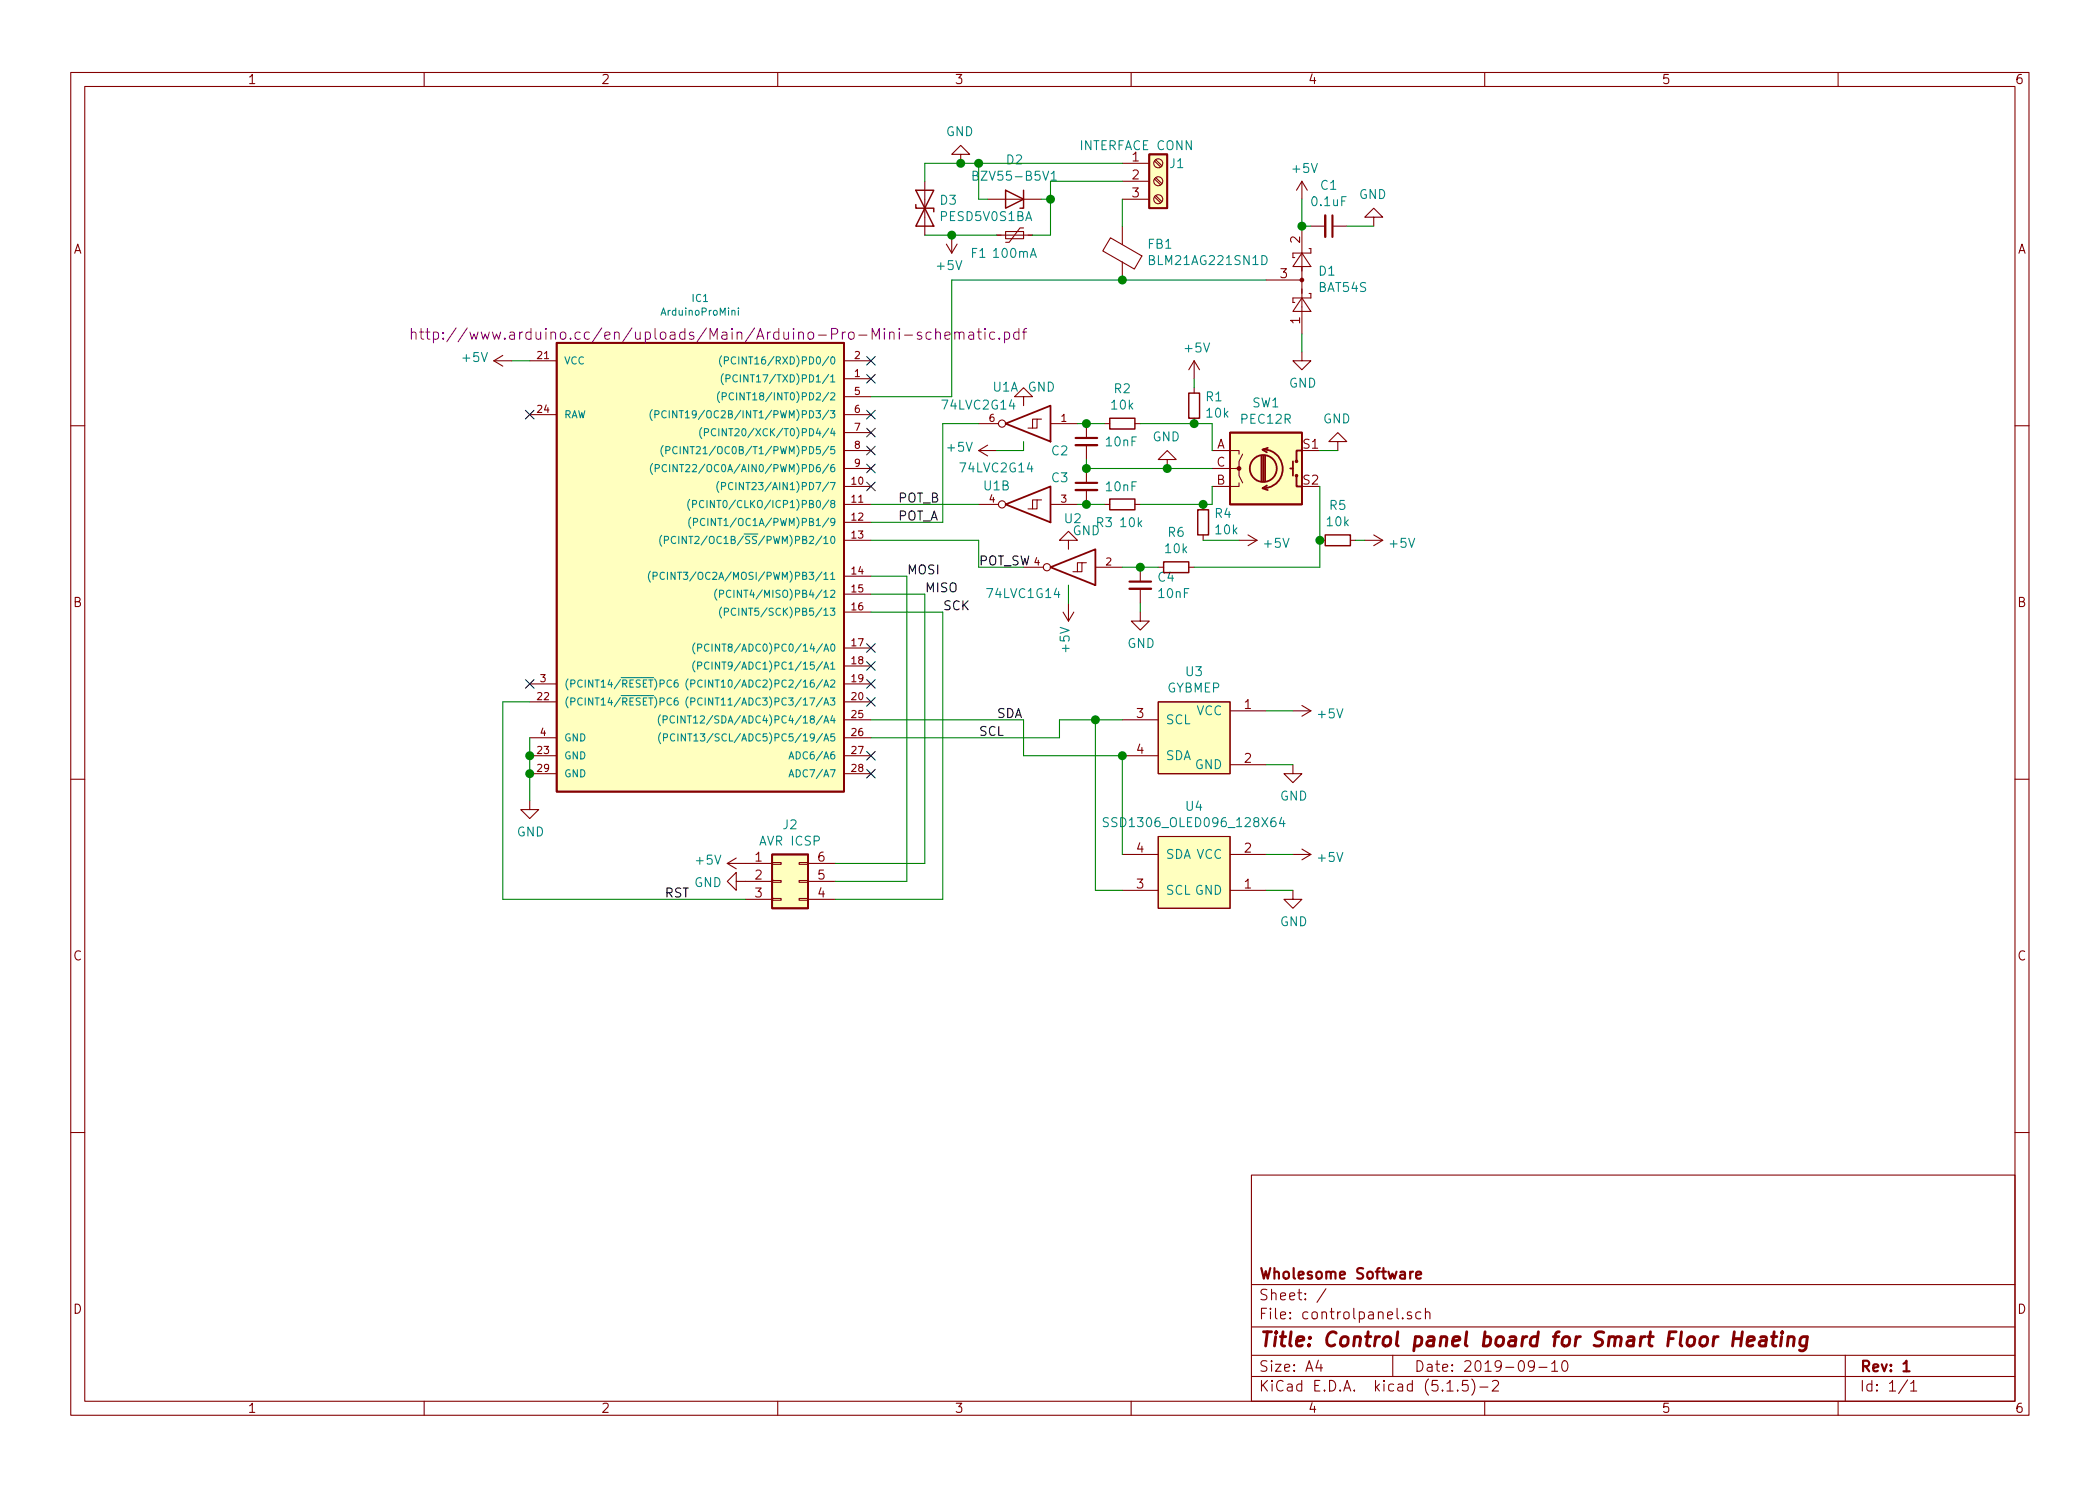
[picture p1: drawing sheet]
<svg xmlns="http://www.w3.org/2000/svg" width="297mm" height="210mm" viewBox="0 0 297 210" stroke-linecap="round" stroke-linejoin="round" font-family="sans-serif">
<g fill="none" stroke="#840000" stroke-width=".15">
<path d="M10 10.3h277v189.9h-277zM12 12.2h273v186.1h-273zM60 10.3v1.9M110 10.3v1.9M160 10.3v1.9M210 10.3v1.9M260 10.3v1.9M130.8 25.6v7.7M133.9 34.5l.7 1.3M134.6 33.3v2.5M135.4 34.5l-.8 1.3M135.9 21.8h1.3l-1.3-1.2-1.3 1.2h1.3v1.3"/>
<path d="M139.7 28.2h7.6M141 33.3h5M142.2 32.8h2.6v1h-2.6zM144.8 32.3h-.5l-1.6 2h-.5M157.1 33.6l4.4 2.6-1 1.9-4.5-2.6zM158.7 32v2.6M158.7 37.1v2.5M158.7 23.1h3.9M158.7 25.6h3.9M158.7 28.2h3.9M163.3 27.9l.9 .8M163.3 25.3l.9 .9"/>
<path d="M163.3 22.8l.9 .8M163.5 27.7l.8 .8M163.5 25.1l.8 .9M163.5 22.6l.8 .8M179.1 39.6h5M184.1 35.8l1.3 1.9h-2.5zM184.1 25.6v2.6M184.1 32v15.2M184.1 25.6l-.7 1.3M184.1 25.6l.8 1.3M185.2 35.2h.2v.6h-2.5v.6h.2M185.4 32h2.1"/>
<path d="M188.5 32h2M194.3 30.7h1.3l-1.3-1.2-1.3 1.2h1.3v1.3M69.8 51l1.3 .8M69.8 51h2.6M71.1 50.3l-1.3 .7M74.9 51h3.8M74.9 58.7h3.8M119.4 51h3.8M119.4 53.6h3.8M119.4 58.7h3.8M119.4 56.1h3.8M138.4 59.9h2.8"/>
<path d="M144.8 56.1h1.2l-1.2-1.2-1.3 1.2h1.3v1.3M146.7 59.3h-.7v1.3M147.3 59.3h-.6v1.3h-1.3M148.6 59.9h3.8M153.7 59.9v2.1M156.2 59.9h.8M160.5 59.9h.8M168.9 51l-.8 1.3M168.9 51v2.6M168.9 54.9v.7M168.9 59.2v.7M168.9 51l.8 1.3"/>
<path d="M184.1 42.2l1.3 1.9h-2.5zM184.1 49.8v1.2h1.3l-1.3 1.3-1.2-1.3h1.2M185.2 41.5h.2v.7h-2.5v.6h.2M10 60.2h2M119.4 76.4h3.8M119.4 63.7h3.8M119.4 68.8h3.8M119.4 66.3h3.8M119.4 71.4h3.8M119.4 73.9h3.8M119.4 61.2h3.8M138.4 63.7l1.3 .8"/>
<path d="M138.4 63.7h2.6M138.4 71.4h2.8M139.7 63l-1.3 .7M146.7 70.7h-.7v1.3M147.3 70.7h-.6v1.3h-1.3M148.6 71.4h3.8M151.1 76.4h1.3l-1.3-1.2-1.2 1.2h1.2v1.3M153 79.6h-.6v1.3M153.7 79.6h-.7v1.3h-1.2M153.7 63v2M153.7 66.3v2M153.7 69.3v2.1"/>
<path d="M156.2 71.4h.8M160.5 71.4h.8M165.1 65h1.3l-1.3-1.3-1.3 1.3h1.3v1.3M170.2 71.4v.7M170.2 75.7v.7M171.4 63.7h3.9v.6M171.4 66.3h3.9v1l.5 1M175.3 68.3v.5h-3.9M175.3 76.4h2.5M175.8 64.3l-.5 1v1h-.5M176.5 75.7l1.3 .7M177.8 76.4l-1.3 .8"/>
<path d="M186.7 76.4h.8M189.2 62.5h1.3l-1.3-1.3-1.2 1.3h1.2v1.2M191 76.4h.8M193 76.4h2.6M194.3 75.7l1.3 .7M195.6 76.4l-1.3 .8M285 60.2h2M74.9 96.8h3.8M74.9 99.3h3.8M119.4 81.5h3.8M119.4 84.1h3.8M119.4 86.6h3.8"/>
<path d="M119.4 91.7h3.8M119.4 94.2h3.8M119.4 96.8h3.8M119.4 99.3h3.8M144.8 80.3h2.8M150.4 86.6l.7 1.3M151.1 85.3v2.6M151.9 86.6l-.8 1.3M154.9 80.3h3.8M161.3 86.6v1.3h1.3l-1.3 1.2-1.3-1.2h1.3M161.3 80.3v2M161.3 83.3v2"/>
<path d="M163.8 99.3h10.2v10.2h-10.2zM163.8 80.3h.8M168.1 80.3h.8M184.1 99.8l1.3 .8M10 110.3h2M74.9 113.3v1.2h1.3l-1.3 1.3-1.2-1.3h1.2M74.9 106.9h3.8M74.9 104.4h3.8M74.9 109.5h3.8M119.4 101.8h3.8M119.4 106.9h3.8M119.4 104.4h3.8"/>
<path d="M119.4 109.5h3.8M158.7 101.8h5.1M158.7 106.9h5.1M163.8 118.4h10.2v10.1h-10.2zM174 100.6h5.1M174 108.2h5.1M182.9 108.2v1.3h1.2l-1.2 1.2-1.3-1.2h1.3M182.9 100.6h2.5M185.4 100.6l-1.3 .7M285 110.3h2M102.9 122.2l1.2 .7M102.9 122.2h6.3"/>
<path d="M104.1 124.7v-1.3l-1.2 1.3 1.2 1.3v-1.3h5.1M104.1 121.4l-1.2 .8M105.4 127.2h3.8M109.2 127.1h1.3v.3h-1.3zM109.2 122h1.3v.3h-1.3zM109.2 124.6h1.3v.2h-1.3zM113 127.1h1.3v.3h-1.3zM113 122h1.3v.3h-1.3zM113 124.6h1.3v.2h-1.3zM114.3 122.2h3.8M114.3 124.7h3.8M114.3 127.2h3.8"/>
<path d="M158.7 120.9h5.1M158.7 126h5.1M174 120.9h5.1M174 126h5.1M182.9 126v1.2h1.2l-1.2 1.3-1.3-1.3h1.3M182.9 120.9h2.5M184.1 120.1l1.3 .8M185.4 120.9l-1.3 .8M10 160.2h2M177 166.3h108v32h-108zM285 160.2h2M60 198.3v1.9"/>
<path d="M110 198.3v1.9M160 198.3v1.9M177 194.8h108M177 191.8h108M177 187.8h108M177 181.8h108M186.5 192.5l-.4 1h1M186.8 193v1M187.6 182.3l-1.3 2M197 191.8v3M198.4 186.5h.1l-.1 .1-.1-.1h.1v.1M199.6 185.7l-.3-.1-.2 .1v.2a.48 .48 0 0 0 .5 .3l.1 .1-.1 .2-.1 .1-.4-.1"/>
<path d="M201 185.7a.5 .5 0 0 0-.7 0v.6a.47 .47 0 0 0 .5 .3l.2-.1M201.6 185.7a.38 .38 0 0 1 .7 .1v.8M201.6 185.1v1.5M204.7 196.8h.8M206.2 196.7v.1l-.1-.1h.1v.1M207.6 195.3h-.7l-.1 .7h.1a.62 .62 0 0 1 .7 0v.7l-.2 .1h-.4l-.2-.1M208.2 195.1a1.71 1.71 0 0 1 0 2.3M209.3 196.3h1.2M210 198.3v1.9M211.1 195.5l.2-.2 .5 .1a.37 .37 0 0 1 .1 .6l-.9 .8h1M217 193.2l-.1 .2a.48 .48 0 0 1-.6-.1l-.1-.5a.48 .48 0 0 1 .7-.2l.1 .1a1.19 1.19 0 0 1-.2 1.2l-.5 .1M217.7 193.5h1.1"/>
<path d="M219.5 193l.4-.5v1.5M219.5 194h.8M221.1 192.6a.36 .36 0 0 1 .6 .2 .77 .77 0 0 1-.4 1.2 1 1 0 0 1-.2-1.4zM260 198.3v1.9M261 191.8v6.5M269.8 195.2l-1.2 2M270.3 195.8l.3-.3 .1-.2v1.5M270.3 196.8h.8"/>
<circle cx="163.8" cy="23.1" r=".63"/>
<circle cx="163.8" cy="28.2" r=".63"/>
<circle cx="163.8" cy="25.6" r=".63"/>
<circle cx="141.7" cy="59.9" r=".51"/>
<circle cx="141.7" cy="71.4" r=".51"/>
<circle cx="148.1" cy="80.3" r=".51"/>
</g>
<path d="M188.5 30.5v3M152.1 62h3.1M152.1 68.3h3.1M159.8 82.3h3M199.9 179.9l-.4 .2v.1M200.3 180.4l.7-.1v-.3l-.5-.1-.2 .2 .1 .7 .1 .1 .5-.1M269.2 193l.5-.5v1.5M269.2 194h.9" fill="none" stroke="#840000" stroke-width=".3"/>
<g fill="none" stroke="#840000" stroke-width=".41">
<path d="M245.2 189.4h1.1M245.3 188.4l-.2 2M246.5 188.4l-.3 2M247.1 189.8l1-.2v-.4l-.6-.1-.2 .1-.1 .2-.1 .8 .1 .1 .1 .1 .6-.1M249 189.2l.3-.1 .5 .1-.1 1.2M249.9 189.6l-.2 .1h-.5a.4 .4 0 0 0-.4 .3 .4 .4 0 0 0 .3 .4h.5l.2-.1M250.6 189.1h.7M251 188.4l-.3 1.8 .1 .1 .4 .1M252 189.1l-.2 1.3M252.1 188.4l-.1 .1 .1 .1 .1-.1-.1-.1v.2M252.9 189.3a.52 .52 0 0 1 .9 .1l-.1 1M253 189.1l-.2 1.3"/>
<path d="M255.6 189.2a.68 .68 0 0 0-1 .3v.6v.2l.3 .1 .6-.1M255.7 189.1l-.3 1.6a.62 .62 0 0 1-.9 .3"/>
</g>
<path d="M187.5 30.5v3M152.1 63h3.1M152.1 69.3h3.1M159.8 83.3h3" fill="none" stroke="#840000" stroke-width=".33"/>
<g fill="#840000" stroke="#840000" stroke-width=".15">
<circle cx="184.1" cy="39.6" r=".25"/>
<circle cx="175.3" cy="66.3" r=".25"/>
</g>
<g fill="none" stroke="#008484" stroke-width=".15">
<path d="M137.6 24.8h.6l.1-.2-.1-.2-.2-.2h-.4v1.3h.5l.2-.1 .1-.3-.4-.3M148.7 24.6l.4-.4v1.3M148.7 25.5h.7M178.5 36.2a.66 .66 0 0 1 .7 .5 .66 .66 0 0 1-.4 .7h-.3zM92.3 58a1.13 1.13 0 0 0 0 1.5M92.6 58.6h.5l.1-.2v-.2l-.6-.1v1M94.2 58.2a.47 .47 0 0 0-.6 .4 .47 .47 0 0 0 .6 .5v-.1M94.7 58.1v1M95.7 58.1v1l-.6-1v1M101.8 55.4a1.2 1.2 0 0 0 0 1.6M102.1 50.3a1.2 1.2 0 0 0 0 1.6M102.2 56.1h.4l.1-.2v-.3h-.5v1"/>
<path d="M102.3 52.9a1.2 1.2 0 0 0 0 1.5M102.5 51h.4l.1-.2v-.2l-.5-.1v1M102.7 53.6l.5-.1 .1-.1-.1-.3-.5-.1v1M103.5 44l.2-.1 .2 .1 .1 .6M103.8 55.6a.47 .47 0 0 0-.7 .5 .47 .47 0 0 0 .6 .4h.1M104.1 50.6a.49 .49 0 0 0-.7 .3 .49 .49 0 0 0 .5 .6l.2-.1M104.3 53.1a.47 .47 0 0 0-.6 .4 .47 .47 0 0 0 .5 .5l.1-.1M104.4 43.6v.1M104.4 43.9v.7M92.3 65.6a1.13 1.13 0 0 0 0 1.5M92.7 66.3l.5-.1 .1-.1-.1-.3-.5-.1v1M93.6 75.7a1.2 1.2 0 0 0 0 1.6"/>
<path d="M93.8 63a1.13 1.13 0 0 0 0 1.6M94 76.4h.5l.1-.2-.1-.2-.5-.1v1M94.2 63.7h.5l.1-.2-.1-.2-.5-.1v1M94.3 65.8a.47 .47 0 0 0-.7 .4 .47 .47 0 0 0 .6 .5l.1-.1M94.7 65.7v1M95.6 76a.47 .47 0 0 0-.7 .4 .47 .47 0 0 0 .6 .5l.1-.1M95.8 63.3a.47 .47 0 0 0-.7 .4 .47 .47 0 0 0 .6 .5l.1-.1M95.8 65.7v1l-.6-1v1M96 75.9v1M96.2 63.2v1M97.1 75.9v1l-.6-1v1M97.3 63.2v1l-.6-1v1"/>
<path d="M97.6 70.7a1.2 1.2 0 0 0 0 1.5M97.7 73.2a1.2 1.2 0 0 0 0 1.5M98 71.3h.5v-.4l-.5-.1v1M98.1 73.9l.5-.1 .1-.1-.1-.3-.5-.1v1.1M99.3 60.5a1.2 1.2 0 0 0 0 1.5M99.5 70.9a.4 .4 0 0 0-.4 0 .4 .4 0 0 0-.2 .5 .37 .37 0 0 0 .2 .4 .37 .37 0 0 0 .4-.1M99.6 61.2l.5-.1 .1-.1v-.3l-.6-.1v1.1M99.7 73.4a.47 .47 0 0 0-.6 .4 .47 .47 0 0 0 .5 .5h.1M100 70.8v1M101.2 60.7a.47 .47 0 0 0-.6 .4 .47 .47 0 0 0 .6 .5M101.7 68.1a1.2 1.2 0 0 0 0 1.6M101.7 60.6v1.1"/>
<path d="M102.1 68.8h.4l.1-.2v-.3h-.5v1M103.7 68.3a.4 .4 0 0 0-.5 .1 .4 .4 0 0 0-.2 .4 .37 .37 0 0 0 .2 .4 .37 .37 0 0 0 .5 0M92 80.8a1.2 1.2 0 0 0 0 1.6M92.4 81.5h.5v-.5h-.5v1M94 81a.4 .4 0 0 0-.5 .1 .4 .4 0 0 0-.1 .4 .37 .37 0 0 0 .1 .4 .37 .37 0 0 0 .5 0M94.4 81v1M95 98.8a.47 .47 0 0 0-.7 .4 .47 .47 0 0 0 .6 .5h.1M95 96.3a.47 .47 0 0 0-.7 .4 .47 .47 0 0 0 .6 .5l.1-.1M95.5 81v1l-.6-1v1M95.8 98.7l-.2 .1a.66 .66 0 0 0 0 1l.3-.1v-.4l-.2-.2h-.1l-.2 .2M95.8 96.2l-.2 .1a.66 .66 0 0 0 0 .9l.3-.1v-.3l-.2-.2h-.1l-.2 .2M97.3 96.1a1.13 1.13 0 0 0 0 1.5"/>
<path d="M97.3 98.6a1.13 1.13 0 0 0 0 1.5M97.7 96.7h.5l.1-.2-.1-.2-.5-.1v1M97.7 99.3l.5-.1 .1-.1-.1-.3-.5-.1v1.1M98.3 91a1.13 1.13 0 0 0 0 1.5M98.3 93.5a1.13 1.13 0 0 0 0 1.6M98.7 91.7l.5-.1 .1-.1-.1-.3-.5-.1v1M98.7 94.2h.5l.1-.2-.1-.3h-.5v1M99.3 96.3a.47 .47 0 0 0-.6 .4 .47 .47 0 0 0 .6 .5v-.1M99.3 98.8a.47 .47 0 0 0-.6 .4 .47 .47 0 0 0 .6 .5M99.7 96.2v1M99.7 98.7v1.1M100.3 91.2a.47 .47 0 0 0-.7 .4 .47 .47 0 0 0 .6 .5l.1-.1"/>
<path d="M100.3 93.7a.47 .47 0 0 0-.7 .5 .47 .47 0 0 0 .6 .4h.1M100.7 91.1v1M100.7 93.7v1M101.4 83.4a1.13 1.13 0 0 0 0 1.5M101.8 84h.5l.1-.2-.1-.2-.5-.1v1M102.1 85.9a1.2 1.2 0 0 0 0 1.5M102.5 86.6l.4-.1 .1-.1v-.3l-.5-.1v1.1M103.4 83.6a.47 .47 0 0 0-.7 .4 .47 .47 0 0 0 .6 .5l.1-.1M104.1 86.1a.49 .49 0 0 0-.7 .4 .49 .49 0 0 0 .5 .6l.2-.1M93.4 101.1a1.2 1.2 0 0 0 0 1.6M93.4 103.7a1.2 1.2 0 0 0 0 1.5M93.8 101.8h.5l.1-.2-.1-.2-.5-.1v1"/>
<path d="M93.9 104.4l.4-.1 .1-.4-.5-.1v1M95.4 101.4a.49 .49 0 0 0-.7 .3 .49 .49 0 0 0 .5 .6l.2-.1M95.4 103.9a.4 .4 0 0 0-.5 0 .4 .4 0 0 0-.1 .5l.2 .4h.2l.2-.1M95.8 101.3v1M95.9 103.8v1M96.9 101.3v1l-.6-1v1M97 103.8v1l-.6-1v1M111.6 107.4l.3-1 .4 1M111.6 109.9l.3-1 .4 1M111.7 107.1h.5M111.7 109.6h.5M156.8 115.8l-.5-.1-.2 .1v.4l.6 .2 .1 .3-.3 .3-.4-.1"/>
<path d="M181.3 115.6l-.3 .9h.8M181.6 116.1v.9"/>
</g>
<g fill="#ffffbf" stroke="#ffffbf" stroke-width=".14">
<path d="M163.8 99.3h10.2v10.2h-10.2z"/>
<path d="M162.6 21.8h2.5v7.7h-2.5z"/>
<path d="M109.2 120.9h5.1v7.6h-5.1z"/>
<path d="M174 61.2h10.1v10.2h-10.1z"/>
<path d="M163.8 118.4h10.2v10.1h-10.2z"/>
<path d="M78.7 48.5h40.7v63.5h-40.7z"/>
</g>
<g fill="none" stroke="#840000" stroke-width=".25">
<path d="M162.6 21.8h2.5v7.7h-2.5zM78.7 48.5h40.7v63.5h-40.7zM142.2 59.9l6.4-2.5v5.1zM142.2 71.4l6.4-2.6v5.1zM174 61.2h10.1v10.2h-10.1zM178.4 64.5v3.6M178.7 63.6a2.74 2.74 0 0 1 2.7 2.7 2.74 2.74 0 0 1-2.7 2.8M178.7 64.5v3.6M178.9 64.5v3.6M179.2 68.7l-.6 .4 .7 .2M179.3 63.4l-.7 .2 .6 .4M182.5 66.3h.4"/>
<path d="M182.9 65.3v2M183.4 67.3v1.5h.7M184.1 63.7h-.7v1.6M148.6 80.3l6.3-2.6v5.1zM109.2 120.9h5.1v7.6h-5.1z"/>
<circle cx="178.7" cy="66.3" r="1.9"/>
<circle cx="183.4" cy="67.3" r=".13"/>
<circle cx="183.4" cy="65.3" r=".13"/>
</g>
<path d="M129.5 26.9h2.6l-1.3 2.6zM129.5 29v.5h2.6v.5M130.8 29.5l1.3 2.5h-2.6zM142.2 26.9l2.6 1.3-2.6 1.3zM144.8 26.9v2.6h-.5M157 59.2h3.5v1.5h-3.5zM168.1 55.6h1.6v3.6h-1.6zM157 70.6h3.5v1.5h-3.5zM164.6 79.5h3.5v1.5h-3.5zM169.4 72.1h1.5v3.6h-1.5zM187.5 75.7h3.5v1.5h-3.5z" fill="none" stroke="#840000" stroke-width=".2"/>
<g fill="none" stroke="#840084" stroke-width=".15">
<path d="M58.2 47.1a.41 .41 0 0 1 .7 .1v.8M58.2 46.5v1.5M59.4 47h.5M59.6 46.5v1.3v.1l.3 .1M60.2 47h.6M60.5 46.5v1.3v.1l.3 .1M61.3 47.1a.53 .53 0 0 1 .7 0v.7a.48 .48 0 0 1-.7 .1M61.3 47v1.5M62.7 47.8l.1 .1-.1 .1-.1-.1 .1-.1v.2M62.7 47.1h.1l-.1 .1-.1-.1h.1v.1M64.5 46.4l-1.3 2M66.1 46.4l-1.3 2"/>
<path d="M132.4 47.1a.4 .4 0 0 1 .6 .1v.8M133.7 47.5l.7-.2-.1-.2-.4-.1-.2 .2v.7l.2 .1 .4-.1M135.1 47.1a.38 .38 0 0 1 .6 .1v.8M135.1 47v1M135.7 47.2a.36 .36 0 0 1 .3-.2 .36 .36 0 0 1 .3 .2v.8M137.1 47.1l.1-.1 .4 .1 .1 .9M137.7 47.3l-.5 .1a.31 .31 0 0 0-.2 .3 .31 .31 0 0 0 .2 .3l.5-.1M138.2 47h.6M138.5 46.5v1.3v.1l.3 .1M139.3 46.5l-.1 .1h.2l-.1-.1v.1M139.3 47v1M140.7 47.1l-.4-.1-.3 .3v.4l.1 .2 .2 .1 .4-.1"/>
<path d="M141.4 47.8v.1v.1l-.1-.1 .1-.1v.2M142.1 47.1l.4-.1 .3 .3v.4l-.1 .2-.2 .1-.4-.1M142.1 47v1.5M144.1 47.1a.48 .48 0 0 0-.7 .2l.1 .5a.48 .48 0 0 0 .6 .1M144.1 46.5v1.5M144.6 47h.6M145.2 46.5l-.3 .1-.1 .1v1.3"/>
</g>
<g fill="none" stroke="#008400" stroke-width=".15">
<path d="M130.8 33.3h10.2M138.4 23.1v5.1h1.3M147.3 28.2h1.3M158.7 23.1h-27.9v2.5M158.7 28.2v3.8M158.7 25.6h-10.1v7.7h-2.6M179.1 39.6h-44.5v16.5h-11.4M184.1 28.2v3.8h1.3M190.5 32h3.8M72.4 51h2.5M138.4 59.9h-5.1v14h-10.1M152.4 59.9h3.8"/>
<path d="M161.3 59.9h10.1v3.8M168.9 53.6v1.3M184.1 47.2v2.6M123.2 71.4h15.2M123.2 76.4h15.2v3.9h6.4M144.8 62.5v1.2h-3.8M152.4 71.4h3.8M153.7 65v1.3h17.7M170.2 76.4h5.1M171.4 68.8v2.6h-10.1M186.7 63.7h2.5M186.7 68.8v11.5h-17.8"/>
<path d="M191.8 76.4h1.2M74.9 99.3h-3.8v27.9h34.3M123.2 86.6h10.1v40.6h-15.2M123.2 81.5h5.1v43.2h-10.2M123.2 84.1h7.6v38.1h-12.7M151.1 82.8v2.5M158.7 80.3h5.1M161.3 85.3v1.3M74.9 104.4v8.9M123.2 101.8h21.6v5.1h13.9v14M154.9 101.8v24.2h3.8M158.7 101.8h-8.8v2.6h-26.7"/>
<path d="M179.1 100.6h3.8M179.1 108.2h3.8M179.1 126h3.8M179.1 120.9h3.8"/>
</g>
<g fill="#008400" stroke="#008400" stroke-width=".25">
<circle cx="138.4" cy="23.1" r=".51"/>
<circle cx="153.7" cy="71.4" r=".51"/>
<circle cx="148.6" cy="28.2" r=".51"/>
<circle cx="153.7" cy="59.9" r=".51"/>
<circle cx="170.2" cy="71.4" r=".51"/>
<circle cx="165.1" cy="66.3" r=".51"/>
<circle cx="158.8" cy="39.6" r=".51"/>
<circle cx="134.6" cy="33.3" r=".51"/>
<circle cx="74.9" cy="109.5" r=".51"/>
<circle cx="135.9" cy="23.1" r=".51"/>
<circle cx="184.2" cy="32" r=".51"/>
<circle cx="168.9" cy="59.9" r=".51"/>
<circle cx="74.9" cy="106.9" r=".51"/>
<circle cx="153.7" cy="66.3" r=".51"/>
<circle cx="186.7" cy="76.4" r=".51"/>
<circle cx="158.8" cy="106.9" r=".51"/>
<circle cx="154.9" cy="101.8" r=".51"/>
<circle cx="161.3" cy="80.3" r=".51"/>
</g>
<g fill="none" stroke="#000084" stroke-width=".15">
<path d="M74.3 58.1l1.2 1.2M75.5 58.1l-1.2 1.2M122.6 53l1.2 1.2M122.6 50.4l1.2 1.3M122.6 58.1l1.2 1.2M123.8 53l-1.2 1.2M123.8 50.4l-1.2 1.3M123.8 58.1l-1.2 1.2M122.6 60.6l1.2 1.2M122.6 63.1l1.2 1.3M122.6 65.7l1.2 1.2M122.6 68.2l1.2 1.2"/>
<path d="M123.8 60.6l-1.2 1.2M123.8 63.1l-1.2 1.3M123.8 65.7l-1.2 1.2M123.8 68.2l-1.2 1.2M74.3 96.2l1.2 1.2M75.5 96.2l-1.2 1.2M122.6 98.7l1.2 1.2M122.6 96.2l1.2 1.2M122.6 93.6l1.2 1.2M122.6 91.1l1.2 1.2M123.8 98.7l-1.2 1.2M123.8 96.2l-1.2 1.2"/>
<path d="M123.8 93.6l-1.2 1.2M123.8 91.1l-1.2 1.2M122.6 106.3l1.2 1.2M122.6 108.9l1.2 1.2M123.8 106.3l-1.2 1.2M123.8 108.9l-1.2 1.2"/>
</g>
<text font-size="2.8" fill="#840000" x="178" y="190.5">Title: Control panel board for Smart Floor Heating</text>
<text font-size="2.1" fill="#840084" x="65.5" y="48.1">http://www.arduino.cc/en/uploads/Main/Arduino-Pro-Mini-schematic.pdf</text>
<g font-size="2.1" fill="#840000">
<text x="178" y="184">Sheet: /</text>
<text x="178" y="181">Wholesome Software</text>
<text x="178" y="186.7">File: controlpanel.sch</text>
<text x="178" y="196.9">KiCad E.D.A. kicad (5.1.5)-2</text>
<text x="178" y="194.1">Size: A4</text>
<text x="200" y="194.1">Date: 2019-09-10</text>
<text x="263" y="194.1">Rev: 1</text>
<text x="263" y="196.9">Id: 1/1</text>
</g>
<g font-size="1.8" fill="#840000">
<text x="35" y="11.9">1</text>
<text x="85" y="11.9">2</text>
<text x="135" y="11.9">3</text>
<text x="185" y="11.9">4</text>
<text x="235" y="11.9">5</text>
<text x="285" y="11.9">6</text>
<text x="160.2" y="22.9">1</text>
<text x="160.2" y="25.4">2</text>
<text x="160.2" y="27.9">3</text>
<text x="10.4" y="35.9">A</text>
<text x="183.9" y="34.4" transform="rotate(-90 183.9 34.4)">2</text>
<text x="285.4" y="35.9">A</text>
<text x="181.1" y="39.4">3</text>
<text x="183.9" y="45.8" transform="rotate(-90 183.9 45.8)">1</text>
<text x="172.1" y="63.5">A</text>
<text x="184.4" y="63.5">S1</text>
<text x="172.1" y="68.6">B</text>
<text x="172.1" y="66">C</text>
<text x="184.4" y="68.6">S2</text>
<text x="10.4" y="85.9">B</text>
<text x="285.4" y="85.9">B</text>
<text x="160.8" y="101.6">3</text>
<text x="176" y="100.3">1</text>
<text x="160.8" y="106.7">4</text>
<text x="176" y="107.9">2</text>
<text x="106.8" y="121.9">1</text>
<text x="106.8" y="124.5">2</text>
<text x="115.7" y="124.5">5</text>
<text x="115.7" y="121.9">6</text>
<text x="160.8" y="125.7">3</text>
<text x="160.8" y="120.6">4</text>
<text x="176" y="125.7">1</text>
<text x="176" y="120.6">2</text>
<text x="106.8" y="127">3</text>
<text x="115.7" y="127">4</text>
<text x="10.4" y="135.9">C</text>
<text x="285.4" y="135.9">C</text>
<text x="10.4" y="185.9">D</text>
<text x="285.4" y="185.9">D</text>
<text x="35" y="199.9">1</text>
<text x="85" y="199.9">2</text>
<text x="135" y="199.9">3</text>
<text x="185" y="199.9">4</text>
<text x="235" y="199.9">5</text>
<text x="285" y="199.9">6</text>
</g>
<g font-size="1.8" fill="#008484">
<text x="133.8" y="19.3">GND</text>
<text x="142.4" y="23.3">D2</text>
<text x="152.9" y="21.3">INTERFACE CONN</text>
<text x="165.5" y="23.8">J1</text>
<text x="133" y="29">D3</text>
<text x="138.3" y="25.6">BZV55-B5V1</text>
<text x="182.9" y="24.5">+5V</text>
<text x="185.6" y="29.2">0.1uF</text>
<text x="186.8" y="26.9">C1</text>
<text x="192.2" y="28.2">GND</text>
<text x="133.1" y="31.3">PESD5V0S1BA</text>
<text x="162.4" y="35.2">FB1</text>
<text x="132.6" y="38.2">+5V</text>
<text x="137.4" y="36.5">F1</text>
<text x="140.6" y="36.5">100mA</text>
<text x="162.8" y="37.5">BLM21AG221SN1D</text>
<text x="186.6" y="41.3">BAT54S</text>
<text x="186.6" y="39">D1</text>
<text x="65.5" y="51.2">+5V</text>
<text x="167.7" y="49.9">+5V</text>
<text x="133.5" y="58">74LVC2G14</text>
<text x="140.5" y="55.4">U1A</text>
<text x="145.4" y="55.4">GND</text>
<text x="157.3" y="58">10k</text>
<text x="157.6" y="55.6">R2</text>
<text x="170.6" y="56.8">R1</text>
<text x="170.7" y="59.1">10k</text>
<text x="175.6" y="60">PEC12R</text>
<text x="177.2" y="57.7">SW1</text>
<text x="182.3" y="54.9">GND</text>
<text x="187.1" y="59.9">GND</text>
<text x="134.1" y="63.9">+5V</text>
<text x="148.8" y="64.4">C2</text>
<text x="156.5" y="63.2">10nF</text>
<text x="163" y="62.5">GND</text>
<text x="136" y="66.8">74LVC2G14</text>
<text x="139.2" y="69.4">U1B</text>
<text x="148.8" y="68.2">C3</text>
<text x="156.5" y="69.5">10nF</text>
<text x="150.6" y="74">U2</text>
<text x="151.7" y="75.7">GND</text>
<text x="155.1" y="74.6">R3</text>
<text x="158.5" y="74.6">10k</text>
<text x="165.3" y="76">R6</text>
<text x="171.9" y="73.3">R4</text>
<text x="172" y="75.6">10k</text>
<text x="178.9" y="77.5">+5V</text>
<text x="187.8" y="74.5">10k</text>
<text x="188.1" y="72.2">R5</text>
<text x="196.7" y="77.5">+5V</text>
<text x="163.8" y="82.3">C4</text>
<text x="164.9" y="78.3">10k</text>
<text x="139.9" y="84.6">74LVC1G14</text>
<text x="164" y="84.6">10nF</text>
<text x="151.3" y="92.2" transform="rotate(-90 151.3 92.2)">+5V</text>
<text x="159.5" y="91.7">GND</text>
<text x="167.8" y="95.7">U3</text>
<text x="165" y="98">GYBMEP</text>
<text x="169.2" y="101.2">VCC</text>
<text x="186.5" y="101.6">+5V</text>
<text x="164.8" y="102.5">SCL</text>
<text x="164.8" y="107.6">SDA</text>
<text x="169" y="108.8">GND</text>
<text x="181.1" y="113.3">GND</text>
<text x="73.1" y="118.4">GND</text>
<text x="107.6" y="119.7">AVR ICSP</text>
<text x="110.8" y="117.3">J2</text>
<text x="157.1" y="117">SSD1306_OLED096_128X64</text>
<text x="167.8" y="114.7">U4</text>
<text x="98.2" y="125.5">GND</text>
<text x="98.6" y="122.3">+5V</text>
<text x="164.8" y="121.5">SDA VCC</text>
<text x="186.5" y="122">+5V</text>
<text x="164.8" y="126.6">SCL GND</text>
<text x="181.1" y="131.1">GND</text>
</g>
<g font-size="1.8">
<text x="127" y="71.1">POT_B</text>
<text x="127" y="73.7">POT_A</text>
<text x="128.3" y="81.3">MOSI</text>
<text x="130.8" y="83.8">MISO</text>
<text x="138.4" y="80">POT_SW</text>
<text x="133.3" y="86.4">SCK</text>
<text x="141" y="101.6">SDA</text>
<text x="138.4" y="104.1">SCL</text>
<text x="94" y="127">RST</text>
</g>
<g font-size="1.4" fill="#008484">
<text x="93.8" y="44.6">ArduinoProMini</text>
<text x="98" y="42.7">IC1</text>
<text x="79.8" y="51.6">VCC</text>
<text x="104.3" y="51.6">(PCINT16/RXD)PD0/0</text>
<text x="79.8" y="59.2">RAW</text>
<text x="96" y="59.2">(PCINT19/OC2B/INT1/PWM)PD3/3</text>
<text x="104.2" y="56.6">(PCINT18/INT0)PD2/2</text>
<text x="104.4" y="54.1">(PCINT17/TXD)PD1/1</text>
<text x="97.5" y="64.3">(PCINT21/OC0B/T1/PWM)PD5/5</text>
<text x="102.2" y="61.7">(PCINT20/XCK/T0)PD4/4</text>
<text x="95.9" y="66.8">(PCINT22/OC0A/AIN0/PWM)PD6/6</text>
<text x="100.5" y="71.9">(PCINT0/CLKO/ICP1)PB0/8</text>
<text x="104.1" y="69.3">(PCINT23/AIN1)PD7/7</text>
<text x="97.2" y="77">(PCINT2/OC1B/SS/PWM)PB2/10</text>
<text x="100.3" y="74.4">(PCINT1/OC1A/PWM)PB1/9</text>
<text x="95.5" y="82">(PCINT3/OC2A/MOSI/PWM)PB3/11</text>
<text x="103.7" y="84.6">(PCINT4/MISO)PB4/12</text>
<text x="104.3" y="87.1">(PCINT5/SCK)PB5/13</text>
<text x="101.2" y="92.2">(PCINT8/ADC0)PC0/14/A0</text>
<text x="101.2" y="94.7">(PCINT9/ADC1)PC1/15/A1</text>
<text x="79.8" y="99.8">(PCINT14/RESET)PC6</text>
<text x="79.8" y="97.3">(PCINT14/RESET)PC6</text>
<text x="100.4" y="97.3">(PCINT10/ADC2)PC2/16/A2</text>
<text x="100.4" y="99.8">(PCINT11/ADC3)PC3/17/A3</text>
<text x="79.8" y="107.4">GND</text>
<text x="79.8" y="104.9">GND</text>
<text x="97.1" y="102.4">(PCINT12/SDA/ADC4)PC4/18/A4</text>
<text x="97.2" y="104.9">(PCINT13/SCL/ADC5)PC5/19/A5</text>
<text x="112.3" y="107.4">ADC6/A6</text>
<text x="79.8" y="110">GND</text>
<text x="112.3" y="110">ADC7/A7</text>
</g>
<g font-size="1.4" fill="#840000">
<text x="76" y="50.8">21</text>
<text x="120.9" y="53.3">1</text>
<text x="120.9" y="50.8">2</text>
<text x="76" y="58.4">24</text>
<text x="120.9" y="55.9">5</text>
<text x="120.9" y="58.4">6</text>
<text x="140" y="59.7">6</text>
<text x="150.1" y="59.7">1</text>
<text x="120.9" y="61">7</text>
<text x="120.9" y="63.5">8</text>
<text x="120.5" y="68.6">10</text>
<text x="120.5" y="71.1">11</text>
<text x="120.9" y="66">9</text>
<text x="140" y="71.1">4</text>
<text x="150.1" y="71.1">3</text>
<text x="120.5" y="73.7">12</text>
<text x="120.5" y="76.2">13</text>
<text x="120.5" y="81.3">14</text>
<text x="120.5" y="83.8">15</text>
<text x="146.3" y="80">4</text>
<text x="156.5" y="80">2</text>
<text x="120.5" y="86.4">16</text>
<text x="120.5" y="91.4">17</text>
<text x="120.5" y="94">18</text>
<text x="76" y="99.1">22</text>
<text x="76.5" y="96.5">3</text>
<text x="120.5" y="96.5">19</text>
<text x="120.5" y="99.1">20</text>
<text x="120.5" y="101.6">25</text>
<text x="76" y="106.7">23</text>
<text x="76.5" y="104.1">4</text>
<text x="120.5" y="104.1">26</text>
<text x="120.5" y="106.7">27</text>
<text x="76" y="109.2">29</text>
<text x="120.5" y="109.2">28</text>
</g>
</svg>
